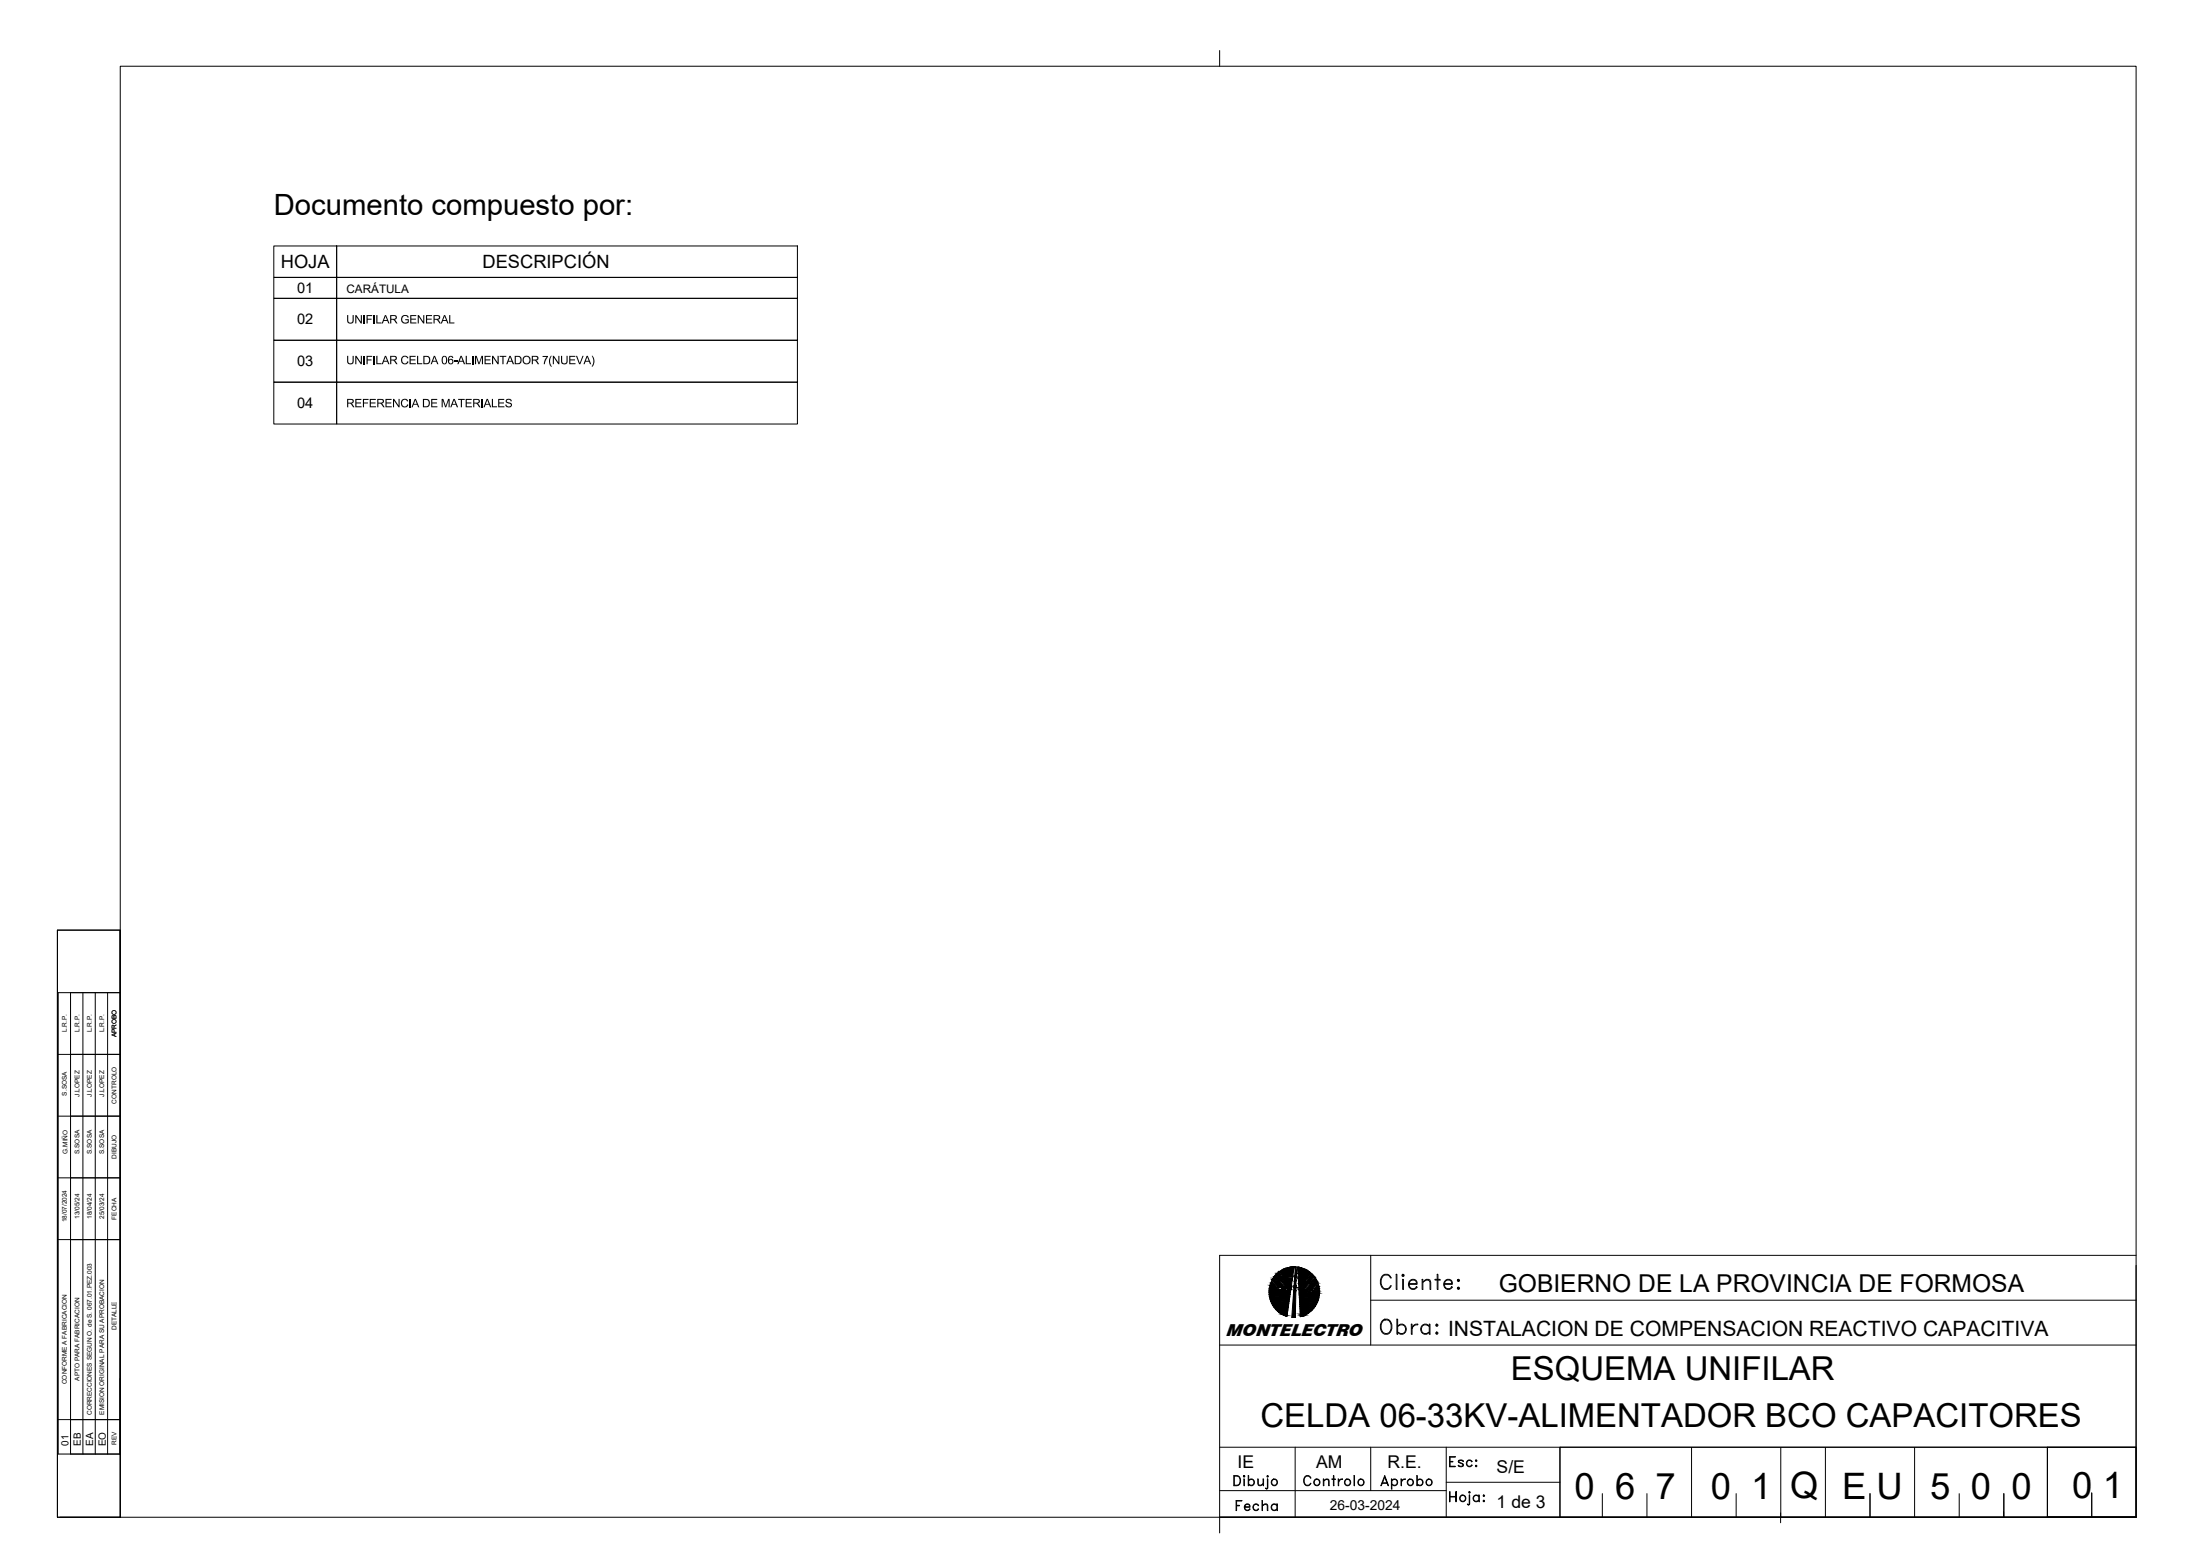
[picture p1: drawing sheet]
<svg xmlns="http://www.w3.org/2000/svg" width="420mm" height="297mm" viewBox="0 0 420 297" stroke-linecap="round" stroke-linejoin="round" font-family="sans-serif">
<!-- layer: Hoja -->
<g fill="none" stroke="#000" stroke-width=".19">
<path d="M23 12.6h385v277h-385zM232.9 9.6v3M11 177.6h12v112h-12zM22.9 177.6l.1 100h-9.5v-88.1h9.4M15.8 189.5v88.1M18.2 189.5v88.1M20.6 189.5v88.1M13.5 213.1h9.4M13.5 201.3h9.4M13.5 236.6h9.4M13.5 224.8h9.4M261.8 239.6v17.2"/>
<path d="M408 239.6h-175.1v53M232.9 256.8h175.1M261.8 248.2h146.2M263.9 243.7a.99 .99 0 0 1 1-.5 .99 .99 0 0 1 .8 .8l-.7-.6a.97 .97 0 0 0-1.2 1 1.24 1.24 0 0 0 1.2 1.6l.7-.5a1.06 1.06 0 0 1-1.2 .6 1.06 1.06 0 0 1-.9-1.1v-.6zM266.6 243.3h.2v2.8h-.2zM267.9 243.3l.3 .1-.2 .3-.3-.2zM267.9 243.4h.1v.1h-.1zM267.9 244.2h.1v1.9h-.1zM269.1 245h1.4v-.2a.81 .81 0 0 0-1.3 0 .81 .81 0 0 0 .5 1.2l.7-.1 .1-.3 .1 .1a.92 .92 0 0 1-1.3 .2 .92 .92 0 0 1-.1-1.3 .92 .92 0 0 1 1.3-.1l.1 .7h-1.5M271.6 244.2h.1v1.9h-.1zM271.7 244.8l.7-.6 .7 .2 .1 .4v1.3h-.1v-1.3a.58 .58 0 0 0-.9-.3zM274.1 244.2h.9v.2h-.9z"/>
<path d="M274.5 243.3h.1v2.8h-.1zM275.9 245h1.3v-.2a.81 .81 0 0 0-1.3 0 .81 .81 0 0 0 .5 1.2l.7-.1 .1-.3 .2 .1a.92 .92 0 0 1-1.3 .2 .92 .92 0 0 1-.2-1.3 .92 .92 0 0 1 1.3-.1l.2 .7h-1.5M278.3 244.4l.3-.2 .1 .3-.2 .1zM278.3 245.9l.3-.2 .1 .3-.2 .1zM278.5 244.4h.1v.1h-.1zM278.5 245.9h.1v.1h-.1zM408 241.6v48h-175.1M13.5 271h9.4M23 263.2l-.1 14.4M232.9 276.3h175.1M247.4 276.3v13.3M261.8 276.3v8.3"/>
<path d="M276.2 276.3v13.3M297.9 276.3h93.1v13.3h-93.1zM297.9 276.3v13.3M323.1 276.3v13.3M340.1 276.3v13.3M348.6 276.3v13.3M365.7 276.3v13.3M391 276.3h16.9v13.3h-16.9zM391 276.3v13.3M11.4 289.6h11.6M232.9 284.6h43.3M235.6 281.7h.7a1.03 1.03 0 0 1 .6 1 1.03 1.03 0 0 1-.6 .9h-.7z"/>
<path d="M235.7 281.8a.91 .91 0 0 1 1.1 .6 .91 .91 0 0 1-.5 1.1h-.6zM237.5 281.8l.1-.1 .1 .2-.1 .1zM237.6 281.8v.1zM237.6 282.3v1.3zM238.4 281.7l.1 1.9zM238.5 282.6a.61 .61 0 0 1 .9-.1 .61 .61 0 0 1 0 .9 .61 .61 0 0 1-.9-.1l.3 .2a.55 .55 0 0 0 .7-.5 .55 .55 0 0 0-.7-.6zM240.2 282.3l.1 .9a.4 .4 0 0 0 .7 .2l.2-.2-.4 .4-.5-.1zM241.2 282.3l.1 1.3zM242 281.8l.1-.1 .1 .2-.1 .1zM242.1 281.8v.1zM242.1 282.3v1.8l-.2 .2-.2-.2h.4zM249.2 282a.66 .66 0 0 1 .6-.3 .66 .66 0 0 1 .5 .5 .67 .67 0 0 0-.7-.4 .67 .67 0 0 0-.5 .6 .83 .83 0 0 0 .8 1.1l.4-.3a.7 .7 0 0 1-.8 .4 .7 .7 0 0 1-.5-.7z"/>
<path d="M252.7 282.3l.1 1.3zM252.8 282.7l.5-.4 .4 .1 .1 1.2-.1-.9a.39 .39 0 0 0-.6-.2zM254.4 282.3l.6 .1zM254.7 281.7l.1 1.9zM255.6 282.3l.1 1.3zM255.9 282.4h.5a.66 .66 0 0 0-.7 .5zM258.6 281.7l.1 1.9zM263.9 283.2h1.1M264 283.1h.9M264.5 281.7l.7 1.9-.7-1.6-.8 1.6zM265.7 282.3l.1 2zM265.8 282.6a.61 .61 0 0 1 .9-.1 .61 .61 0 0 1 0 .9 .61 .61 0 0 1-.9-.1l.4 .2a.55 .55 0 0 0 .6-.5 .55 .55 0 0 0-.6-.6z"/>
<path d="M267.6 282.3l.1 1.3zM267.9 282.4h.5a.62 .62 0 0 0-.7 .5zM270.6 281.7l.1 1.9zM270.9 282.4a.62 .62 0 0 1 .8 .2 .62 .62 0 0 1-.2 .9 .62 .62 0 0 1-.8-.2l.3 .2a.55 .55 0 0 0 .7-.5 .55 .55 0 0 0-.7-.6l-.3 .2zM276.2 283h21.7M276.8 284.8l.1 1.9zM276.9 285.7h1.1M276.9 285.8h1.1M278 284.8l.1 1.9zM280.5 284.8h.2l.1 .1-.2 .1zM280.6 284.8l.1 .1zM280.6 285.4l.1 1.7-.3 .2-.2-.2h.4z"/>
<path d="M281.4 285.7a.58 .58 0 0 1 1 0l-.3-.2a.55 .55 0 0 0-.7 .5 .55 .55 0 0 0 .7 .6l.3-.2a.62 .62 0 0 1-.8 .2 .62 .62 0 0 1-.2-.9zM282.4 285.4l.1 1.3zM283.3 285.4l.2 .1-.1 .2-.1-.1zM283.3 285.5l.1 .1zM283.3 286.4l.2 .1-.1 .2-.1-.1zM283.3 286.5l.1 .1zM306 285.1v4.5M314.5 285.1v4.5M331.6 285.1v4.5M340.1 288.8v1.9M357.1 285.1v4.5M374.2 285.1v4.5"/>
<path d="M382.7 288.6v1M382.7 285.1v4.5M399.5 285v4.6"/>
<circle cx="243.4" cy="283" r=".56"/>
<circle cx="243.4" cy="283" r=".63"/>
<circle cx="251.5" cy="283" r=".63"/>
<circle cx="251.5" cy="283" r=".56"/>
<circle cx="257.4" cy="283" r=".56"/>
<circle cx="257.4" cy="283" r=".63"/>
<circle cx="259.9" cy="283" r=".63"/>
<circle cx="259.9" cy="283" r=".56"/>
<circle cx="269.4" cy="283" r=".63"/>
<circle cx="269.4" cy="283" r=".56"/>
<circle cx="272.9" cy="283" r=".56"/>
<circle cx="272.9" cy="283" r=".63"/>
<circle cx="279.4" cy="286" r=".64"/>
<circle cx="279.4" cy="286" r=".56"/>
</g>
<!-- layer: 0 -->
<path d="M22.9 189.5h-11.8v88.1h11.8M11.1 213.1h11.8M11.1 201.3h11.8M11.1 236.6h11.8M11.1 224.8h11.8M11.1 271h11.8" fill="none" stroke="#000" stroke-width=".19"/>
<!-- layer: ROTULO -->
<path d="M11 177.6h12v112h-12z" fill="none" stroke="#000" stroke-width=".19"/>
<!-- layer: Hoja -->
<g fill="#000" stroke="#000" stroke-width=".19">
<path d="M243.6 243.4l.1 .1h-.1zM244 243.1l.2-.2 .1 .2zM244.8 246l.8 .1zM245.1 243.9h.4zM245.3 244.1h1.5v.3zM245.4 245.6l.2 .1zM245.4 245.6h1.2l-1 .1zM245.6 251.2l.2 .1zM245.9 246.2h.6zM246.7 251.5h.7zM247.1 246.5l.3 .1zM247.1 245.5h.2z"/>
<path d="M247.2 244.6h.1zM247.2 243.9h.3v.5zM247.3 243.6h.1zM247.1 245.7h.2zM247.3 246.4h.2zM247.4 241.8h.2zM247.3 243.8h.1zM247.4 243.6l.1 .1zM247.8 241.9h.2zM247.9 243.9l1.4 .7zM247.9 243.9h1.9l-.5 .7zM248 244.6h.8l.2 .1z"/>
<path d="M248 244.7l.3 .1zM248.1 245.8h1.2l-.3 .4zM248.1 246l.2 .1h-.2zM248.1 246.5h.7zM248.3 251.2h.5zM248.9 246.6l.7 .1zM249.2 246.3h1.3l-.3 .4zM249.4 244.7l.6 .3zM249.4 244.7h.9l-.3 .3zM251.8 245.1v.3h-.2z"/>
<path d="M242.8 244.6l.3 .4zM242.8 244.6l.3 .4h-.4z"/>
<path d="M242.7 245l.7 .4-.3-.4zM242.7 245l.7 .4h-.9z"/>
<path d="M242.4 246l2.6 .2zM242.4 246l2.6 .2h-2.6z"/>
<path d="M242.5 245.4l1.2 .4-.3-.4zM242.5 245.4l1.2 .4h-1.3z"/>
<path d="M243.6 243.5l.2 .2zM243.6 243.5l.2 .2h-.4z"/>
<path d="M242.4 245.8l1.4 .1zM242.4 245.8l1.4 .1h-1.4z"/>
<path d="M242.4 245.9h1.4zM242.4 245.9l.8 .1z"/>
<path d="M243.4 243.7l.7 .3-.3-.3zM243.4 243.7l.7 .3h-1z"/>
<path d="M243.1 244l1.2 .4-.2-.4zM243.1 244l1.2 .4h-1.4z"/>
<path d="M242.9 244.4l2.4 1.3-1-1.3zM242.9 244.4l2.4 1.3h-1.4z"/>
<path d="M244 243.1l.5 .2-.2-.2zM243.7 243.3l.3-.2 .5 .2z"/>
<path d="M244.4 244.1l2.4 .4zM244.4 244.1l2.4 .4h-2.2z"/>
<path d="M243.7 243.3l1.3 .7-.5-.7zM243.7 243.3l1.3 .7h-.7z"/>
<path d="M244.3 244h.7zM244.3 244l.1 .1z"/>
<path d="M242.4 246.2l4.1 .3-1.5-.3zM242.4 246.2l4.1 .3h-4.1z"/>
<path d="M245.3 244.1l1.5 .3zM246.7 244.4h.1z"/>
<path d="M243.9 245.7l.2 .2 1.2-.2zM243.9 245.7l.2 .2z"/>
<path d="M245.4 245.9l.1 .1zM244.6 246h.9z"/>
<path d="M244.6 246h.9zM244.6 246h.9z"/>
<path d="M245.4 251.1h.4zM245.4 251.1l.4 .1z"/>
<path d="M245 251l.8 .1v-.1zM245 251l.8 .1z"/>
<path d="M245.9 246.2h.6zM246.4 246.2h.1z"/>
<path d="M244.6 250.7l1.2 .3 .1-.3zM244.6 250.7l1.2 .3h-.8z"/>
<path d="M244.2 250.5l1.7 .2v-.2zM244.2 250.5l1.7 .2h-1.3z"/>
<path d="M243.9 250.2l2 .3v-.3zM243.9 250.2l2 .3h-1.7z"/>
<path d="M243.6 249.9l2.3 .3 .1-.3zM243.6 249.9l2.3 .3h-2z"/>
<path d="M243.3 249.6l2.7 .3v-.3zM243.3 249.6l2.7 .3h-2.4z"/>
<path d="M243.1 249.2l2.9 .4 .1-.4zM243.1 249.2l2.9 .4h-2.7z"/>
<path d="M242.8 248.8l3.3 .4v-.4zM242.8 248.8l3.3 .4h-3z"/>
<path d="M242.7 248.4l3.4 .4 .1-.4zM242.7 248.4l3.4 .4h-3.3z"/>
<path d="M242.5 248l3.7 .4 .1-.4zM242.5 248l3.7 .4h-3.5z"/>
<path d="M242.4 247.6l3.9 .4v-.4zM242.4 247.6l3.9 .4h-3.8z"/>
<path d="M242.4 247.1l3.9 .5 .1-.5zM242.4 247.1l3.9 .5h-3.9z"/>
<path d="M242.3 246.7l4.1 .4 .1-.4zM242.3 246.7l4.1 .4h-4z"/>
<path d="M242.4 246.5l4.1 .2v-.2zM242.4 246.5l4.1 .2h-4.2z"/>
<path d="M245.6 245.9l.9 .3 .1-.3zM245.6 245.9l.9 .3h-.6z"/>
<path d="M246.5 245.8l.1 .1zM245.6 245.9h1z"/>
<path d="M246.7 251.5h.7zM247 251.5h.4z"/>
<path d="M244.6 244.5l2 1.1 .2-1.1zM244.6 244.5l2 1.1h-1.2z"/>
<path d="M246.9 243.9l-.1 .2zM245.3 244.1l1.6-.2-.1 .2z"/>
<path d="M245 243.7l.5 .2 1.4-.2zM245 243.7l.5 .2h-.4z"/>
<path d="M244.3 242.7l2.6 1 .1-1zM244.3 242.7l2.6 1h-1.9z"/>
<path d="M244.7 242.5l2.3 .2 .1-.2zM244.3 242.7l.4-.2 2.3 .2z"/>
<path d="M245.1 242.3l2 .2v-.2zM244.7 242.5l.4-.2 2 .2z"/>
<path d="M245.5 242.1l1.6 .2v-.2zM245.1 242.3l.4-.2 1.6 .2z"/>
<path d="M245.9 242l1.2 .1v-.1zM245.5 242.1l.4-.1 1.2 .1z"/>
<path d="M246.3 241.9h.9zM245.9 242h1.2z"/>
<path d="M247.1 241.8l.1 .1zM246.7 241.9h.5z"/>
<path d="M246.7 241.9h.5zM246.3 241.9h.9z"/>
<path d="M247.2 243.9v.5h.3zM247.2 244.4h.3z"/>
<path d="M247.1 245.7l.4 .1zM247.1 245.7l.4 .1z"/>
<path d="M247.2 244.6h.3zM247.2 244.6h.3z"/>
<path d="M247.1 246.6h.4zM247.1 246.6h.4z"/>
<path d="M247.3 243.8l.2 .1zM247.3 243.8l.2 .1z"/>
<path d="M247.1 246.3l.4 .1zM247.1 246.3l.4 .1z"/>
<path d="M247.1 246.6l.3 4.9 .1-4.9zM247.1 246.6l.3 4.9h-.7z"/>
<path d="M247.1 245.8l.4 .5v-.5zM247.1 245.8l.4 .5h-.4z"/>
<path d="M247.3 245.5h.2zM247.3 245.5h.2z"/>
<path d="M247.4 245.5h.1zM247.4 245.5l.1 .1z"/>
<path d="M247.2 244.6l.3 .9v-.9zM247.2 244.6l.3 .9h-.4z"/>
<path d="M247.4 241.8l.1 1.8 .1-1.8zM247.4 241.8l.1 1.8h-.2z"/>
<path d="M248 244.6l1 .1zM248.8 244.7l.3 .1z"/>
<path d="M248 244.1l.8 .5zM248 244.1l.8 .5h-.8z"/>
<path d="M247.8 241.9l.4 .1zM247.8 241.9l.4 .1z"/>
<path d="M248.1 245.8l.9 .4zM248.9 246.2h.1z"/>
<path d="M248.1 246.5h.7zM248.4 246.5h.4z"/>
<path d="M248.1 246.7l1.3 .2zM248.1 246.7l1.3 .2h-1.3z"/>
<path d="M247.8 242l.9 .1zM247.8 242l.9 .1h-.9z"/>
<path d="M248.1 246.1l.8 .3zM248.1 246.1l.8 .3h-.8z"/>
<path d="M248 244.8l2 .2zM248 244.8l2 .2h-2z"/>
<path d="M248.3 251.2l.3 .1zM248.3 251.3h.3z"/>
<path d="M247.8 242.1l1.2 .1zM247.8 242.1l1.2 .1h-1.1z"/>
<path d="M248.1 246.4l.7 .1 .1-.1zM248.1 246.4l.7 .1h-.7z"/>
<path d="M248.9 246.6l.7 .1zM249.4 246.7h.2z"/>
<path d="M247.9 242.2l1.5 .2-.4-.2zM247.9 242.2l1.5 .2h-1.5z"/>
<path d="M249 246.5l.4 .1zM249 246.5l.4 .1h-.5z"/>
<path d="M249.2 246.3l1 .4zM250.1 246.7h.1z"/>
<path d="M248.3 251.1l.5 .1 .4-.1zM248.3 251.1l.5 .1h-.5z"/>
<path d="M247.9 242.4l1.9 .2-.4-.2zM247.9 242.4l1.9 .2h-1.9z"/>
<path d="M248.1 246.9l2.8 .2-1.5-.2zM248.1 246.9l2.8 .2h-2.8z"/>
<path d="M248.3 250.9l.9 .2 .4-.2zM248.3 250.9l.9 .2h-.9z"/>
<path d="M247.9 242.6l2.2 .2-.3-.2zM247.9 242.6l2.2 .2h-2.2z"/>
<path d="M248.3 250.6l1.3 .3 .4-.3zM248.3 250.6l1.3 .3h-1.3z"/>
<path d="M248 245l1.3 .8 .7-.8zM248 245l1.3 .8h-1.2z"/>
<path d="M247.9 242.8l2.6 .3-.4-.3zM247.9 242.8l2.6 .3h-2.6z"/>
<path d="M248.3 250.4l1.7 .2 .3-.2zM248.3 250.4l1.7 .2h-1.7z"/>
<path d="M247.9 243.1l1.9 .8 .7-.8zM247.9 243.1l1.9 .8h-1.9z"/>
<path d="M250.5 243.3l.3 .2zM250.5 243.3l.3 .2h-.4z"/>
<path d="M248.3 250l2 .4 .3-.4zM248.3 250l2 .4h-2z"/>
<path d="M250.4 243.5l.6 .3-.2-.3zM250.4 243.5l.6 .3h-.9z"/>
<path d="M248.3 249.7l2.3 .3 .3-.3zM248.3 249.7l2.3 .3h-2.3z"/>
<path d="M250.1 243.8l.2 .9 .7-.9zM250.1 243.8l.2 .9h-.9z"/>
<path d="M251.1 244l.3 .2zM251.1 244l.3 .2h-.5z"/>
<path d="M248.2 249.4l2.7 .3 .3-.3zM248.2 249.4l2.7 .3h-2.6z"/>
<path d="M250.9 244.2l.6 .4-.1-.4zM250.9 244.2l.6 .4h-.9z"/>
<path d="M248.2 249l3 .4 .2-.4zM248.2 249l3 .4h-3z"/>
<path d="M250.6 244.6l1.1 .3-.2-.3zM250.6 244.6l1.1 .3h-1.4z"/>
<path d="M248.2 248.6l3.2 .4 .2-.4zM248.2 248.6l3.2 .4h-3.2z"/>
<path d="M250.3 244.9l.2 1.4 1.2-1.4zM250.3 244.9l.2 1.4h-1.3z"/>
<path d="M248.2 248.2l3.4 .4 .2-.4zM248.2 248.2l3.4 .4h-3.4z"/>
<path d="M251.6 245.4l.3 .2-.1-.2zM251.6 245.4l.3 .2h-.5z"/>
<path d="M251.4 245.6l.6 .4-.1-.4zM251.4 245.6l.6 .4h-.9z"/>
<path d="M248.2 247.8l3.6 .4 .1-.4zM248.2 247.8l3.6 .4h-3.6z"/>
<path d="M251.1 246l.9 .4v-.4zM251.1 246l.9 .4h-1.3z"/>
<path d="M248.1 247.3l3.8 .5 .1-.5zM248.1 247.3l3.8 .5h-3.7z"/>
<path d="M248.1 247.1l3.9 .2v-.2zM248.1 247.1l3.9 .2h-3.9z"/>
<path d="M250.7 246.4l1.3 .4v-.4zM250.7 246.4l1.3 .4h-1.6z"/>
<path d="M250.4 246.8l1.6 .1zM250.4 246.8l1.6 .1z"/>
<path d="M250.5 246.9l1.5 .2v-.2zM250.5 246.9l1.5 .2h-1.1z"/>
</g>
<!-- layer: TEXTO -->
<path d="M52.3 47h12v6h-12zM52.3 53h12v4h-12zM52.3 57h12v8h-12zM64.3 47h88v6h-88zM64.3 53h88v4h-88zM64.3 57h88v8h-88zM52.3 65h12v8h-12zM52.3 73h12v7.9h-12zM64.3 65h88v8h-88zM64.3 73h88v7.9h-88z" fill="none" stroke="#000" stroke-width=".19"/>
<g fill="#000">
<path d="M85.8 60.2h.2v1.4h.8v.2h-1zM93.9 76.2h.2v1.4h.8v.2h-1zM95.1 76.2h1.2v.1h-.9v.5h.8v.2h-.8v.6h.9v.2h-1.2zM96.7 76.3l.5-.2 .4 .2 .1 .3h-.2l-.3-.3-.3 .1-.1 .1 .1 .2 .8 .4 .1 .3-.2 .3-.6 .1-.4-.3-.1-.3h.2l.1 .3 .3 .1 .5-.2-.2-.3-.7-.3-.1-.3zM105.6 67.9h.2l.8 1.3v-1.3h.2v1.6h-.2l-.8-1.2v1.2h-.2zM107.1 67.9h.3v1.2l.3 .3 .5-.2v-1.3h.2v1.1l-.2 .4-.5 .2-.4-.2zM108.7 67.9h1.2v.2h-1v.5h.9v.2h-.9v.5h1v.2h-1.2zM110 67.9h.2l.5 1.5 .5-1.5h.3l-.7 1.6h-.2zM113 67.9l.3 .3 .2 .6-.1 .7-.3 .5h-.1l.3-1.1z"/>
<path d="M84.8 60.2h.2l.7 1.6h-.3l-.2-.5h-.6l-.2 .5h-.2zM84.9 60.3l-.3 .8h.6z"/>
<path d="M92.9 76.2h.3l.6 1.6h-.2l-.2-.5h-.7l-.1 .5h-.3zM93 76.3l-.2 .8h.5z"/>
<path d="M112 67.9h.3l.6 1.6h-.2l-.2-.4h-.7l-.2 .4h-.2zM112.1 68.1l-.2 .8h.5z"/>
</g>
<g font-size="7">
<text x="300.7" y="286.1">0 6 7</text>
<text x="326.7" y="286.1">0 1</text>
<text x="341.9" y="286">Q</text>
<text x="351.8" y="286.1">E U</text>
<text x="368.6" y="286.1">5 0 0</text>
<text x="395.8" y="286">0 1</text>
</g>
<g font-size="6.3">
<text x="288.6" y="263.4">ESQUEMA UNIFILAR</text>
<text x="240.7" y="272.4">CELDA 06-33KV-ALIMENTADOR BCO CAPACITORES</text>
</g>
<text font-size="6.2" x="262.8" y="255.8">Obra:</text>
<text font-size="5.6" x="52.3" y="41">Documento compuesto por:</text>
<text font-size="5.3" x="235.3" y="289.6">Fecha</text>
<text font-size="4.9" x="275.9" y="281.2">Esc:</text>
<text font-size="4.7" x="286.2" y="246.6">GOBIERNO DE LA PROVINCIA DE FORMOSA</text>
<text font-size="4" x="276.6" y="254.9">INSTALACION DE COMPENSACION REACTIVO CAPACITIVA</text>
<g font-size="3.5">
<text x="53.6" y="51.2">HOJA</text>
<text x="92.2" y="51.2">DESCRIPCIÓN</text>
</g>
<g font-size="3.4">
<text x="236.4" y="280.1">IE</text>
<text x="251.3" y="280.1">AM</text>
<text x="265" y="280.1">R.E.</text>
<text x="285.8" y="281.3">S/E</text>
<text x="285.8" y="287.9">1 de 3</text>
</g>
<text font-size="3.2" x="234.2" y="255">MONTELECTRO</text>
<g font-size="2.8">
<text x="56.7" y="56">01</text>
<text x="56.7" y="61.8">02</text>
<text x="56.7" y="69.8">03</text>
<text x="56.7" y="77.8">04</text>
</g>
<text font-size="2.6" x="254" y="288.2">26-03-2024</text>
<g font-size="2.2">
<text x="66.2" y="55.9">CARÁTULA</text>
<text x="66.1" y="61.8">UNIFILAR GENERAL</text>
<text x="66.1" y="69.5">UNIFILAR CELDA 06-ALIMENTADOR 7(NUEVA)</text>
<text x="66.1" y="77.8">REFERENCIA DE MATERIALES</text>
</g>
<g font-size="1.9">
<text x="13.1" y="276" transform="rotate(-90 13.1 276)">01</text>
<text x="15.4" y="276" transform="rotate(-90 15.4 276)">EB</text>
<text x="17.8" y="276" transform="rotate(-90 17.8 276)">EA</text>
<text x="20.2" y="276.1" transform="rotate(-90 20.2 276.1)">EO</text>
</g>
<g font-size="1.2">
<text x="12.8" y="197" transform="rotate(-90 12.8 197)">L.R.P.</text>
<text x="15.2" y="197" transform="rotate(-90 15.2 197)">L.R.P.</text>
<text x="17.5" y="197" transform="rotate(-90 17.5 197)">L.R.P.</text>
<text x="19.9" y="197" transform="rotate(-90 19.9 197)">L.R.P.</text>
<text x="22.2" y="198" transform="rotate(-90 22.2 198)">APROBO</text>
<text x="12.8" y="209.1" transform="rotate(-90 12.8 209.1)">S.SOSA</text>
<text x="15.2" y="209.3" transform="rotate(-90 15.2 209.3)">J.LOPEZ</text>
<text x="17.5" y="209.3" transform="rotate(-90 17.5 209.3)">J.LOPEZ</text>
<text x="19.9" y="209.3" transform="rotate(-90 19.9 209.3)">J.LOPEZ</text>
<text x="22.2" y="210.7" transform="rotate(-90 22.2 210.7)">CONTROLO</text>
<text x="12.9" y="220.2" transform="rotate(-90 12.9 220.2)">G.MIÑO</text>
<text x="15.2" y="220.3" transform="rotate(-90 15.2 220.3)">S.SOSA</text>
<text x="17.5" y="220.3" transform="rotate(-90 17.5 220.3)">S.SOSA</text>
<text x="19.9" y="220.3" transform="rotate(-90 19.9 220.3)">S.SOSA</text>
<text x="22.2" y="221.2" transform="rotate(-90 22.2 221.2)">DIBUJO</text>
<text x="12.8" y="233.3" transform="rotate(-90 12.8 233.3)">18/07/2024</text>
<text x="15.2" y="232.7" transform="rotate(-90 15.2 232.7)">13/05/24</text>
<text x="17.5" y="232.7" transform="rotate(-90 17.5 232.7)">18/04/24</text>
<text x="19.9" y="232.7" transform="rotate(-90 19.9 232.7)">25/03/24</text>
<text x="22.2" y="232.8" transform="rotate(-90 22.2 232.8)">FECHA</text>
<text x="22.2" y="253.9" transform="rotate(-90 22.2 253.9)">DETALLE</text>
<text x="15.2" y="263.6" transform="rotate(-90 15.2 263.6)">APTO PARA FABRICACION</text>
<text x="12.8" y="264.2" transform="rotate(-90 12.8 264.2)">CONFORME A FABRICACION</text>
<text x="17.5" y="270.1" transform="rotate(-90 17.5 270.1)">CORRECCIONES SEGUN O. de S. 067.01.PEZ.003</text>
<text x="19.9" y="270.1" transform="rotate(-90 19.9 270.1)">EMISION ORIGINAL PARA SU APROBACION</text>
<text x="22.2" y="275.8" transform="rotate(-90 22.2 275.8)">REV</text>
</g>
</svg>
